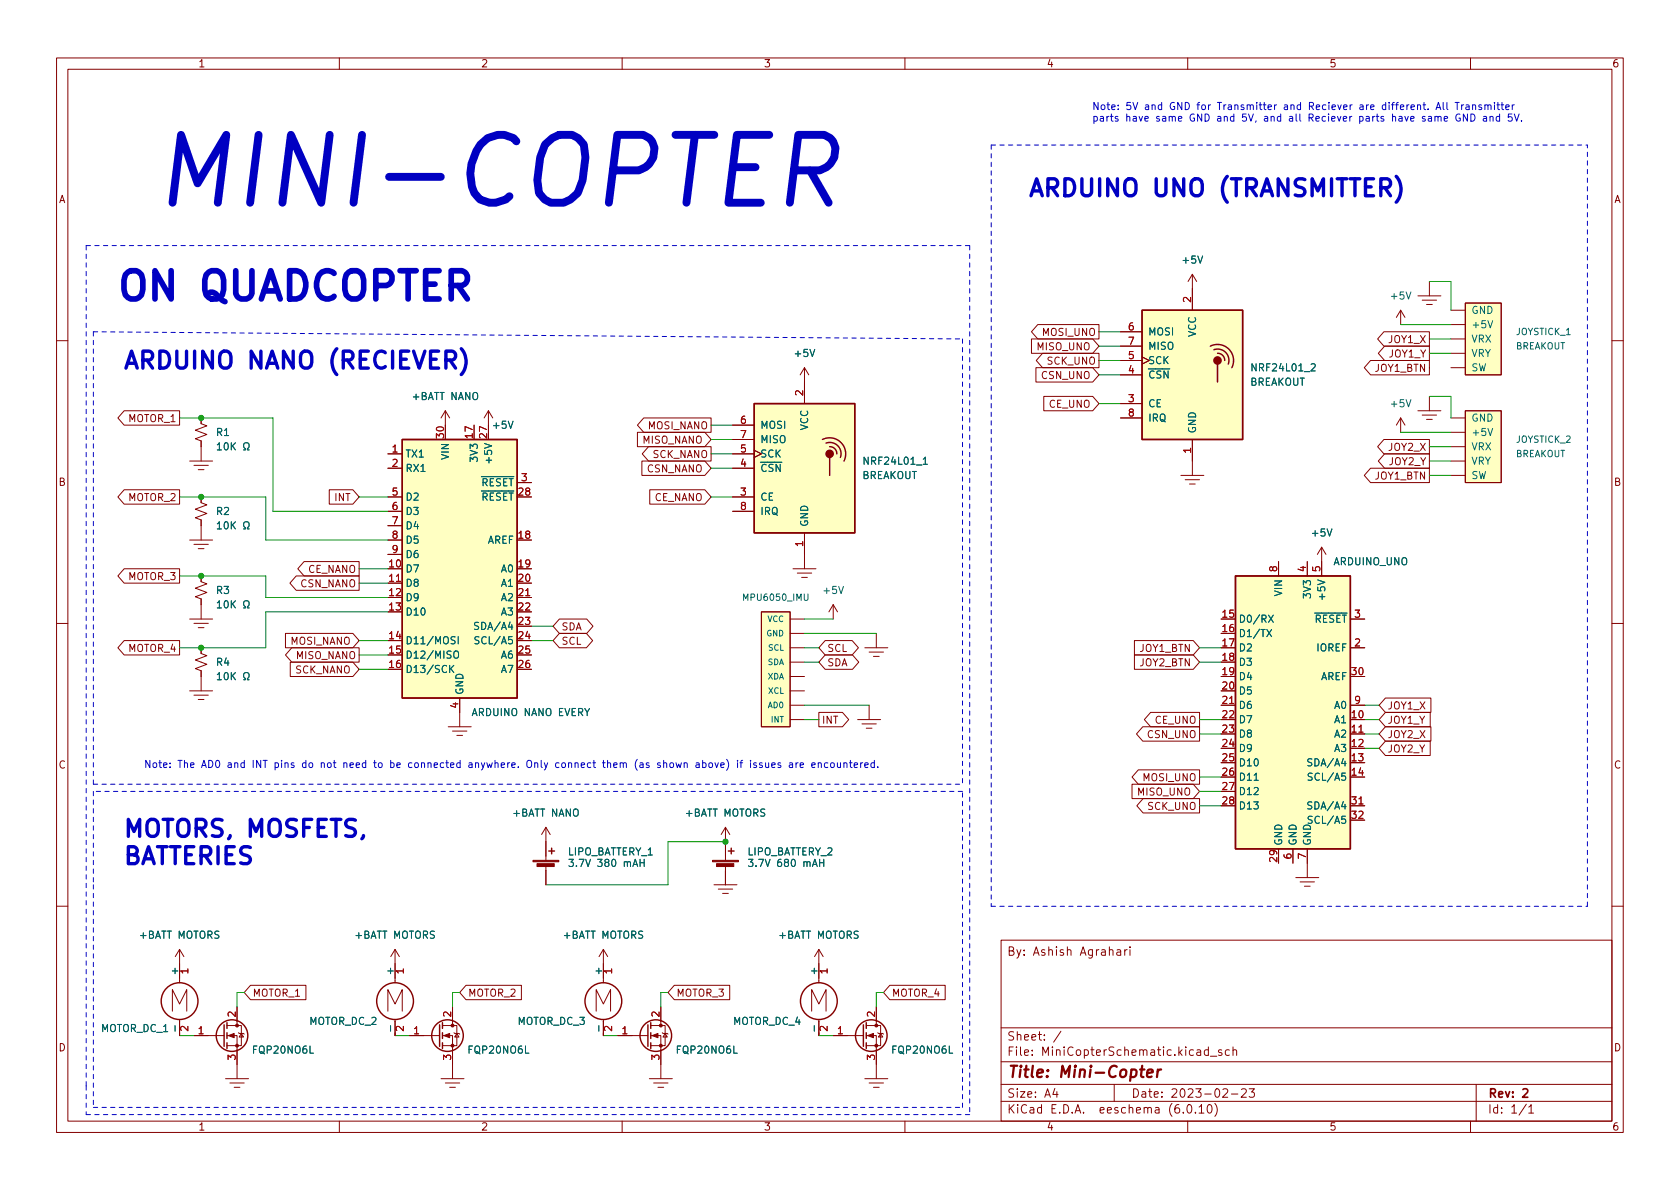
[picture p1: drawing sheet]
<svg xmlns="http://www.w3.org/2000/svg" width="297mm" height="210mm" viewBox="0 0 297 210" stroke-linecap="round" stroke-linejoin="round" font-family="sans-serif">
<g fill="none" stroke="#840000" stroke-width=".18">
<path d="M10 10.2h277v190.1h-277zM12 12.2h273v186.1h-273zM60 10.2v2M110 10.2v2M160 10.2v2M210 10.2v2M260 10.2v2M182.4 59.9h10.8l1.1 1.3-1.1 1.3h-10.8zM183.5 57.4h10.8v2.5h-10.8l-1.1-1.2zM198.1 58.7h3.8M210.8 48.5v6.4M210.8 48.5l-.7 1.3"/>
<path d="M210.8 48.5l.8 1.3M244.7 58.7h8v2.5h-8l-1.1-1.3zM247.6 54.9l-.7 1.2M247.6 54.9v2.5M247.6 54.9l.8 1.2M250.7 52.3h4.1M251.5 53.1h2.5M252.2 53.8h1M252.7 49.8v2.5M256.5 57.4h2.6M256.5 54.9h2.6M256.5 59.9h2.6"/>
<path d="M259.1 53.6h6.3v12.7h-6.3zM280.7 52.3h.1M281.9 51h.1M10 60.2h2M22 72.6h9.7v2.6h-9.7l-1.2-1.3zM35.6 73.9v1l1 .4-2.1 .8 2.1 .7-2.1 .8 1.1 .4v3.5M78.7 72.6l-.7 1.3M78.7 72.6v2.6M78.7 72.6l.8 1.3M86.4 72.6l-.8 1.3M86.4 72.6v2.6M86.4 72.6l.7 1.3"/>
<path d="M112.7 76.4h11.9l1.1 1.3-1.1 1.3h-11.9zM113.8 73.9h11.9v2.5h-11.9l-1.1-1.2zM114.7 79h11v2.5h-11l-1.1-1.2zM129.5 75.2h3.8M129.5 77.7h3.8M133.3 79.6l1.3 .7-1.3 .6M142.2 65v6.4M142.2 65l-.7 1.3M142.2 65l.8 1.3M183.2 65h10l1.1 1.3-1.1 1.3h-10zM184.3 62.5h10v2.5h-10l-1.1-1.3zM184.6 70.1h8.6l1.1 1.3-1.1 1.2h-8.6z"/>
<path d="M198.1 71.4h3.8M198.1 66.3h3.8M198.1 63.7h3.8M198.1 61.2h3.8M198.1 73.9h3.8M201.9 63.1l1.3 .6-1.3 .7M210.8 77.7v6.4M242.3 63.7h10.4v2.6h-10.4l-1.1-1.3zM244.7 77.7h8v2.6h-8l-1.1-1.3zM244.8 61.2h7.9v2.5h-7.9l-1.1-1.2zM247.6 73.9v2.5M247.6 73.9l-.7 1.3"/>
<path d="M247.6 73.9l.8 1.3M250.7 72.6h4.1M251.5 73.4h2.5M252.2 74.2h1M252.7 70.1v2.5M256.5 73.9h2.6M256.5 65h2.6M256.5 62.5h2.6M256.5 76.4h2.6M256.5 79h2.6M259.1 72.6h6.3v12.7h-6.3zM280.7 71.4h.1"/>
<path d="M281.9 70.1h.1M285 60.2h2M22 86.6h9.7v2.5h-9.7l-1.2-1.2zM33.5 95.5h4.1M33.5 81.5h4.1M34.3 96.3h2.5M34.3 82.3h2.5M35.1 97h1M35.1 83.1h1M35.6 87.9v1l1 .4-2.1 .7 2.1 .8-2.1 .8 1.1 .3v3.6M53.8 99.3h9.7v2.5h-9.7l-1.1-1.2zM58.2 86.6h4.2l1.1 1.3-1.1 1.2h-4.2z"/>
<path d="M68.6 95.5h2.5M68.6 87.9h2.5M68.6 82.8h2.5M68.6 80.3h2.5M68.6 90.4h2.5M68.6 93h2.5M68.6 98h2.5M91.4 85.3h2.6M113.5 81.5h11.1l1.1 1.3-1.1 1.3h-11.1zM114.9 86.6h9.7l1.1 1.3-1.1 1.2h-9.7zM129.5 87.9h3.8M129.5 82.8h3.8"/>
<path d="M129.5 80.3h3.8M129.5 90.4h3.8M142.2 94.2v6.4M208.8 84.1h4.1M209.5 84.8h2.6M210.3 85.6h1M226.1 99.3v2.5M231.1 99.3v2.5M233.7 96.8v5M233.7 96.8l-.8 1.2M233.7 96.8l.7 1.2M242.3 82.8h10.4v2.5h-10.4l-1.1-1.2z"/>
<path d="M244.8 80.3h7.9v2.5h-7.9l-1.1-1.3zM256.5 81.5h2.6M256.5 84.1h2.6M10 110.2h2M22 113.3h9.7v2.5h-9.7l-1.2-1.3zM22 100.6h9.7v2.5h-9.7l-1.2-1.3zM33.5 109.5h4.1M34.3 110.2h2.5M35.1 111h1M35.6 114.5v1.1l1 .3-2.1 .8 2.1 .8-2.1 .7 1.1 .4v3.6M35.6 101.8v1.1l1 .3-2.1 .8 2.1 .8-2.1 .7 1.1 .4v3.6M50.5 112h11.9l1.1 1.3-1.1 1.2h-11.9z"/>
<path d="M51.3 117.1h11.1l1.1 1.3-1.1 1.2h-11.1zM51.6 114.5h11.9v2.6h-11.9l-1.1-1.3zM52.4 101.8h11.1v2.6h-11.1l-1.1-1.3zM68.6 103.1h2.5M91.4 105.7h2.6M98.9 109.5h4.8l1.2 1.2-1.2 1.3h-4.8l-1.1-1.3zM98.9 112h4.8l1.1 1.3-1.1 1.2h-4.8l-1.1-1.2zM134.6 108.2h5.1v20.3h-5.1zM139.7 114.5h2.5M139.7 117.1h2.5M139.7 119.6h2.5M139.7 112h2.5"/>
<path d="M139.7 109.5h2.5M140.2 100.6h4.1M141 101.3h2.5M141.7 102.1h1M145.9 115.8h4.8l1.1 1.3-1.1 1.3h-4.8l-1.1-1.3zM145.9 113.3h4.8l1.1 1.2-1.1 1.3h-4.8l-1.1-1.3zM147.3 106.9l-.7 1.3M147.3 106.9v2.6M147.3 106.9l.8 1.3M152.9 114.5h4.1M153.7 115.3h2.5M154.4 116.1h1"/>
<path d="M154.9 112v2.5M200.6 115.8h10.4l1.1 1.3-1.1 1.3h-10.4zM200.6 113.3h10.4l1.1 1.2-1.1 1.3h-10.4zM238.8 114.5h2.5M238.8 109.5h2.5M285 110.2h2M33.5 122.2h4.1M34.3 122.9h2.5M35.1 123.7h1M79.2 128.5h4.1M80 129.3h2.5M80.8 130h1"/>
<path d="M81.3 123.4v5.1M139.7 127.2h2.5M139.7 124.7h2.5M139.7 122.2h2.5M144.8 126h4.2l1.1 1.2-1.1 1.3h-4.2zM151.6 127.2h4.1M152.4 128h2.5M153.2 128.8h1M153.7 124.7v2.5M200.2 138.7h10.8l1.1 1.2-1.1 1.3h-10.8zM201.3 136.1h10.8v2.6h-10.8l-1.1-1.3zM202.1 128.5h10v2.6h-10l-1.2-1.3z"/>
<path d="M203.4 126h8.7v2.5h-8.7l-1.1-1.3zM215.9 124.7h2.5M238.8 124.7h2.5M238.8 129.8h2.5M245 123.4h8v2.6h-8l-1.2-1.3zM245 128.5h8v2.6h-8l-1.2-1.3zM245 126h7.9v2.5h-7.9l-1.2-1.3zM245 131.1h7.9v2.5h-7.9l-1.2-1.3zM96.5 146.3l-.7 1.3M96.5 146.3v5.8M96.5 153.2v3.3M96.5 146.3l.8 1.3"/>
<path d="M126.2 156.5h4.1M127 157.2h2.5M127.8 158h1M128.3 146.3v5.8M128.3 153.2v3.3M128.3 146.3l-.8 1.3M128.3 146.3l.7 1.3M202.1 141.2h10v2.6h-10l-1.1-1.3zM228.6 150.1v2.5M229.1 155.2h4.1M229.9 156h2.5M230.6 156.7h1"/>
<path d="M231.1 150.1v5.1M238.8 142.5h2.5M10 160.2h2M30.5 178.8v-3.8l1.2 2.5 1.3-2.5v3.8M31.7 167.9v5.9M31.7 167.9l-.7 1.3M31.7 167.9l.8 1.3M41.9 178v3.4M44.3 174.2h9.8v2.6h-9.8l-1.1-1.3zM68.6 178.8v-3.8l1.2 2.5 1.3-2.5v3.8M69.8 167.9l-.7 1.3M69.8 167.9v5.9"/>
<path d="M69.8 167.9l.8 1.3M80 178v3.4M82.4 174.2h9.8v2.6h-9.8l-1.1-1.3zM105.4 178.8v-3.8l1.3 2.5 1.2-2.5v3.8M106.7 167.9l-.8 1.3M106.7 167.9v5.9M106.7 167.9l.7 1.3M116.8 178v3.4M119.2 174.2h9.8v2.6h-9.8l-1.1-1.3zM143.5 178.8v-3.8l1.3 2.5 1.2-2.5v3.8M144.8 167.9l-.8 1.3M144.8 167.9v5.9"/>
<path d="M144.8 167.9l.7 1.3M154.9 178v3.4M157.3 174.2h9.8v2.6h-9.8l-1.1-1.3zM177 166.3h108v32h-108zM197.5 168h.6v.9M198.1 168.3l-.5 .1a.29 .29 0 0 0-.2 .2 .29 .29 0 0 0 .2 .3h.5M198.9 167.9v1M199.3 167.9l-.3 .1-.1 .2M199.8 167.4v.2M199.8 167.9v1M285 160.2h2M31.7 180.3v2.8"/>
<path d="M34.3 183.1h5.3M39.9 190.7h4M40.1 183.1h1.8v7.6M40.1 181.4h2.6v3.5h-2.6M40.6 191.5h2.6M41.4 192.3h1M42.2 182.6l.1 .1h.8l.1 .2M42.7 182.7l.4 .7h-.8zM60 198.3v2M69.8 180.3v2.8M72.4 183.1h5.3M78 190.7h4"/>
<path d="M78.2 183.1h1.8v7.6M78.2 181.4h2.6v3.5h-2.6M78.7 191.5h2.6M79.5 192.3h1M80.3 182.6l.1 .1h.8l.1 .2M80.8 182.7l.4 .7h-.8zM106.7 180.3v2.8M109.2 183.1h5.4M110 198.3v2M114.8 190.7h4.1M115.1 183.1h1.7v7.6M115.1 181.4h2.5v3.5h-2.5"/>
<path d="M115.6 191.5h2.5M116.3 192.3h1M117.1 182.6l.1 .1h.8l.1 .2M117.6 182.7l.4 .7h-.8zM144.8 180.3v2.8M147.3 183.1h5.4M152.9 190.7h4.1M153.2 183.1h1.7v7.6M153.2 181.4h2.5v3.5h-2.5M153.7 191.5h2.5M154.4 192.3h1M155.2 182.6l.1 .1h.8l.1 .2"/>
<path d="M155.7 182.7l.4 .7h-.8zM160 198.3v2M177 194.8h108M177 191.8h108M177 187.8h108M177 181.8h108M186.5 192.5l-.4 1h1M186.9 193v1M187.6 182.4l-1.3 1.9M197 191.8v3M210 198.3v2M210.1 195.4l.1-.1a.81 .81 0 0 1 .6 .7 .81 .81 0 0 1-.3 .8h-.1a.81 .81 0 0 1-.6-.6 .81 .81 0 0 1 .3-.8z"/>
<path d="M211.4 196.7v.1M212 195.8l.4-.5v1.5M212 196.8h.9M213.6 195.4l.2-.1a.81 .81 0 0 1 .6 .7 .81 .81 0 0 1-.3 .8h-.2a.81 .81 0 0 1-.5-.6 .81 .81 0 0 1 .2-.8zM213.6 185.7l-.4-.1-.3 .3v.4l.2 .3h.5M213.6 185.1v1.5M214 186.8h1.1M214.8 195.1a1.72 1.72 0 0 1 0 2.3M216 185.7l-.4-.1-.2 .2 .1 .3 .5 .1v.4h-.6M216.2 192.7l.6-.2 .2 .2 .1 .3-1 1h1M217.4 185.7l-.5-.1-.3 .3v.4l.2 .3h.6M217.7 193.5h1.2"/>
<path d="M218 185.8l.2-.2 .4 .1v.9M218 185.1v1.5M219.5 192.7l.6-.2 .2 .2 .1 .3-1 1h1M220.9 192.5h.9l-.5 .6 .4 .1v.7l-.2 .1h-.4l-.2-.1M260 198.3v2M261 191.8v6.5M269.9 195.3l-1.3 1.9M270.3 195.8l.4-.5v1.5M270.3 196.8h.9"/>
</g>
<path d="M269.3 192.7l.5-.2 .3 .2v.3l-.9 1h.9" fill="none" stroke="#840000" stroke-width=".3"/>
<path d="M201.6 189.1h.7M202 188.5l-.3 1.7 .1 .2 .4 .1M202.8 189.8l1-.2v-.4l-.2-.1-.6 .1-.2 1 .2 .3 .6-.1M204.7 189.1l-.1 1.4M205.3 189.1l-.4 .1-.2 .3" fill="none" stroke="#840000" stroke-width=".4"/>
<g fill="none" stroke="#006464" stroke-width=".18">
<path d="M263.1 56.7l.4 1.3 .4-1.3M38.4 78.7l.4-.4v1.3M38.4 79.6h.7M39.8 78.4l.1-.1a.68 .68 0 0 1 .5 .6 .68 .68 0 0 1-.5 .7l-.1-.2-.2-.3zM40.9 78.3v1.3M41.1 78.8l.5 .8M41.6 78.3l-.7 .7M43.1 79.6h.3v-.3a.54 .54 0 0 1-.3-.7 .54 .54 0 0 1 .8-.2 .58 .58 0 0 1-.2 .9v.3h.3M263.1 75.8l.4 1.2 .4-1.2M38.4 92.6l.4-.3v1.2M38.4 93.5h.7M39.8 92.4l.1-.1a.68 .68 0 0 1 .5 .6 .68 .68 0 0 1-.5 .6l-.1-.1-.2-.4z"/>
<path d="M40.9 92.3v1.2M41.1 92.8l.5 .7M41.6 92.3l-.7 .7M43.1 93.5h.3v-.2a.54 .54 0 0 1-.3-.7 .54 .54 0 0 1 .8-.3 .58 .58 0 0 1-.2 1v.2h.3M163.2 82.1h.8M38.4 119.3l.4-.4v1.3M38.4 106.6l.4-.4v1.3M38.4 107.5h.7M39.8 119.1l.1-.2a.68 .68 0 0 1 .5 .7 .68 .68 0 0 1-.5 .6l-.1-.1-.2-.4zM39.8 106.4l.1-.2a.68 .68 0 0 1 .5 .7 .68 .68 0 0 1-.5 .6l-.1-.1-.2-.4zM40.9 106.2v1.3M40.9 118.9v1.3"/>
<path d="M41.1 119.5l.5 .7M41.1 106.8l.5 .7M41.6 118.9l-.7 .8M41.6 106.2l-.7 .8M43.1 107.5h.3v-.2a.54 .54 0 0 1-.3-.8 .54 .54 0 0 1 .8-.2 .58 .58 0 0 1-.2 1v.2h.3M79.7 118.2l.5 .7M80.2 117.7l-.7 .7M80.4 115.2l.1-.1a.43 .43 0 0 1 .6 .4v.5a.42 .42 0 0 1-.4 .4 .42 .42 0 0 1-.5-.4v-.5zM80.5 112.6h-.5l-.2 .1v.4l.6 .2 .1 .3-.3 .3-.5-.1M81 112.6v1.3M84.6 110.1l-.5-.1-.1 .2v.3l.5 .3 .1 .3-.2 .2h-.5M84.7 112.6h-.5l-.2 .1v.4l.6 .2 .1 .3-.3 .3-.4-.1"/>
<path d="M224 111.3l.8 1.3M224.3 108.8l.8 1.2M224.8 111.3l-.8 1.3M225.1 108.8l-.8 1.2M38.4 120.2h.7M43.1 120.2h.3v-.2a.54 .54 0 0 1-.3-.8 .54 .54 0 0 1 .8-.2 .58 .58 0 0 1-.2 1v.2h.3M221.7 138h.8M231.9 134.2h-.4l-.2 .1v.4l.5 .2 .1 .3-.2 .2h-.5M232 136.8l-.5-.1-.2 .1v.4l.6 .2 .1 .3-.2 .3-.5-.1M100.6 152h.8l-.4 .4 .3 .2v.5l-.2 .1-.5-.1M113.2 152.6h.7M113.9 152v1.2"/>
<path d="M132.3 152h.8l-.4 .4 .4 .2v.5l-.2 .1-.6-.1M144.9 152.6h.7M145.6 152v1.2M231.9 141.9l-.4-.1-.2 .1v.4l.5 .2 .1 .3-.2 .3-.5-.1M232 144.4l-.5-.1-.2 .2v.3l.6 .3 .1 .3-.2 .2-.5-.1"/>
</g>
<g fill="#ffffc2" stroke="#ffffc2" stroke-width=".18">
<path d="M134.6 108.2h5.1v20.3h-5.1z"/>
<path d="M133.3 71.4h17.8v22.8h-17.8z"/>
<path d="M71.1 77.7h20.3v45.7h-20.3z"/>
<path d="M201.9 54.9h17.8v22.8h-17.8z"/>
<path d="M218.4 101.8h20.4v48.3h-20.4z"/>
<path d="M259.1 53.6h6.3v12.7h-6.3z"/>
<path d="M259.1 72.6h6.3v12.7h-6.3z"/>
</g>
<g fill="none" stroke="#840000" stroke-width=".25">
<path d="M201.9 54.9h17.8v22.8h-17.8zM71.1 77.7h20.3v45.7h-20.3zM133.3 71.4h17.8v22.8h-17.8zM145.4 77.7a2.84 2.84 0 0 1 3.3 .6 2.84 2.84 0 0 1 .5 3.2M146.1 78.4a1.99 1.99 0 0 1 2 .4 1.99 1.99 0 0 1 .5 2.1M146.7 79a1.23 1.23 0 0 1 1.3 1.3M214 61.2a2.84 2.84 0 0 1 3.3 .5 2.84 2.84 0 0 1 .5 3.3M214.6 61.8a1.99 1.99 0 0 1 2.1 .5 1.99 1.99 0 0 1 .5 2.1M215.3 62.5a1.23 1.23 0 0 1 1.2 1.2M215.3 64.4v3.2M146.7 80.9v3.2M218.4 101.8h20.4v48.3h-20.4z"/>
<path d="M97 150.5h1M97.5 150v1M128.8 150.5h1M129.3 150v1M39.6 181.2v3.8M40.1 180.8v1.1M40.1 182.6v1M40.1 184.4v1M77.7 181.2v3.8M78.2 180.8v1.1M78.2 182.6v1M78.2 184.4v1"/>
<path d="M114.6 181.2v3.8M115.1 180.8v1.1M115.1 182.6v1M115.1 184.4v1M152.7 181.2v3.8M153.2 180.8v1.1M153.2 182.6v1M153.2 184.4v1"/>
<circle cx="31.7" cy="177" r="3.3"/>
<circle cx="69.8" cy="177" r="3.3"/>
<circle cx="106.7" cy="177" r="3.3"/>
<circle cx="144.8" cy="177" r="3.3"/>
<circle cx="41" cy="183.1" r="2.79"/>
<circle cx="79.1" cy="183.1" r="2.79"/>
<circle cx="116" cy="183.1" r="2.79"/>
<circle cx="154.1" cy="183.1" r="2.79"/>
</g>
<g fill="#840000" stroke="#840000" stroke-width=".18">
<path d="M40.4 183.1l1-.4v.8z"/>
<path d="M126 152.1h4.6v.3h-4.6z"/>
<path d="M126.7 152.7h3v.5h-3z"/>
<path d="M153.4 183.1l1-.4v.8z"/>
<path d="M78.5 183.1l1-.4v.8z"/>
<path d="M94.2 152.1h4.6v.3h-4.6z"/>
<path d="M94.9 152.7h3.1v.5h-3.1z"/>
<path d="M115.3 183.1l1-.4v.8z"/>
<circle cx="41.9" cy="184.9" r=".25"/>
<circle cx="41.9" cy="181.4" r=".25"/>
<circle cx="154.9" cy="184.9" r=".25"/>
<circle cx="154.9" cy="181.4" r=".25"/>
<circle cx="80" cy="184.9" r=".25"/>
<circle cx="80" cy="181.4" r=".25"/>
<circle cx="116.8" cy="184.9" r=".25"/>
<circle cx="116.8" cy="181.4" r=".25"/>
</g>
<g fill="#840000" stroke="#840000" stroke-width=".25">
<circle cx="146.7" cy="80.3" r=".63"/>
<circle cx="215.3" cy="63.7" r=".63"/>
</g>
<path d="M246.9 31.2a3.4 3.4 0 0 1 0 4.6M81.6 61.7a3.4 3.4 0 0 1 0 4.5" fill="none" stroke="#0000c2" stroke-width=".6"/>
<path d="M140.4 30.1h4.5a3.5 3.5 0 0 0 1.9-5.7l-1.1-.6h-4.5l-1.5 12M143.2 30.1l3.3 5.7" fill="none" stroke="#0000c2" stroke-width="1.4"/>
<g fill="none" stroke="#0000c2" stroke-width=".18">
<path d="M253.9 19.4l.4-1.3 .4 1.3M254 19h.6M255.2 18.1v1.1l.1 .2M255.8 18.1v1.1l.2 .2M257.3 18.1h.7M257.6 18.1v1.3M258.4 18.5v.9M258.8 18.5l-.4 .3M259.2 18.6h.5l.1 .8M259.8 18.8l-.5 .1-.1 .2 .1 .3 .5-.1M260.4 18.7l.1-.2 .4 .1v.8M260.4 18.5v.9"/>
<path d="M261.9 18.6l-.3-.1-.1 .2v.2l.4 .1v.3h-.4M262.5 18.7l.2-.2 .3 .1 .1 .8M262.5 18.5v.9M263.1 18.7l.2-.2 .3 .1v.8M264.2 18.1v.1M264.2 18.5v.9M264.7 18.5h.4M264.8 18.1v1.1l.3 .2M265.4 18.5h.5M265.6 18.1v1.1l.3 .2M266.2 19l.6-.2v-.2l-.4-.1-.2 .2 .1 .6h.5M267.4 18.5v.9"/>
<path d="M267.7 18.5l-.3 .3M255.3 21l.7-.1-.1-.3h-.4l-.2 .2 .1 .6h.5M258.1 20.2a.59 .59 0 0 0-.7 .6 .59 .59 0 0 0 .7 .6l.1-.5h-.3M259.5 20.2v1.2l-.8-1.2v1.2M260.1 20.2a.64 .64 0 0 1 .7 .6 .64 .64 0 0 1-.7 .6zM262.3 20.6h.5v.8M262.8 20.9h-.4l-.2 .2 .2 .3h.4M263.4 20.7l.2-.1h.3l.1 .8M263.4 20.6v.8M265.1 20.6h-.3l-.3 .2 .2 .6h.4M265.1 20.2v1.2M267.3 20.2h-.6v.6l.1-.2 .5 .1 .1 .2-.1 .4-.2 .1-.4-.1"/>
<path d="M267.7 20.2l.5 1.2 .4-1.2M269 21.3v.1M130.4 134.5v.1M130.4 134.9v.8M130.8 134.9h.5M131.3 134.5l-.3 .1v1.1M132.7 134.5v.1M132.7 134.9v.8M133.7 134.9h-.3l-.2 .2 .1 .1 .4 .2v.3h-.5M134.8 134.9h-.3l-.2 .2v.1l.5 .2v.3h-.5M135.4 134.9v.8h.3l.2-.1M135.9 134.9v.8"/>
<path d="M136.5 135.3l.6-.1-.1-.3h-.4l-.1 .2v.6h.5M138 134.9h-.3l-.2 .2 .1 .1 .4 .2v.3h-.5M139.6 134.9h.5v.8M140.1 135.2h-.4l-.2 .2 .2 .3h.4M140.7 134.9v.8M141.1 134.9l-.4 .2M141.5 135.3l.6-.1-.1-.3h-.3l-.2 .2v.6h.5M143.5 135.3l.6-.1v-.3h-.4l-.2 .2 .1 .6h.5M144.7 135l.2-.1h.3v.8M144.7 134.9v.8M146.4 134.9h-.4l-.2 .2 .1 .6h.5M147 134.9h.3l.2 .2v.4l-.2 .2h-.3l-.1-.2z"/>
<path d="M148.1 134.9v.8h.3l.2-.1M148.6 134.9v.8M149.2 135l.2-.1h.3l.1 .8M149.2 134.9v.8M150.2 134.9h.5M150.4 134.5v1l.3 .2M151 135.3l.6-.1v-.3h-.4l-.2 .2 .1 .6h.5M152.2 134.9v.8M152.5 134.9l-.3 .2M152.9 135.3l.6-.1-.1-.3h-.3l-.2 .2 .1 .6h.4M154.6 134.9h-.4l-.2 .2 .1 .6h.5M154.6 134.5v1.2"/>
<path d="M155.2 135.6v.1"/>
</g>
<g fill="none" stroke="#0000c2" stroke-width=".18" stroke-dasharray=".8 .8">
<path d="M175.3 25.6v134.7M175.3 25.6h105.4M15.2 43.4h156.2M16.5 58.7l153.7 1.2M16.5 58.7v80M170.2 59.9v78.8M171.4 43.4v153.7M16.5 138.7h153.7M16.5 139.9v16.6M170.2 139.9h-153.7M16.5 156.5v39.3M175.3 160.3h105.4"/>
<path d="M280.7 160.3v-134.7M15.2 197.1h156.2M15.2 192v5.1M15.2 192v-148.6M16.5 195.8h153.7M170.2 195.8v-55.9"/>
</g>
<g fill="none" stroke="#009600" stroke-width=".18">
<path d="M194.3 58.7h3.8M247.6 57.4h8.9M252.7 59.9h3.8M252.7 49.8h3.8v5.1M31.7 73.9h16.6v16.5h20.3M125.7 77.7h3.8M125.7 75.2h3.8M194.3 63.7h3.8M194.3 61.2h3.8M194.3 66.3h3.8M194.3 71.4h3.8M247.6 76.4h8.9"/>
<path d="M252.7 70.1h3.8v3.8M252.7 62.5h3.8M252.7 79h3.8M31.7 87.9h15.3v7.6h21.6M63.5 87.9h5.1M125.7 87.9h3.8M125.7 80.3h3.8M125.7 82.8h3.8M252.7 84.1h3.8M252.7 81.5h3.8M31.7 101.8h15.3v3.9h21.6M63.5 103.1h5.1"/>
<path d="M63.5 100.6h5.1M63.5 115.8h5.1M63.5 113.3h5.1M63.5 118.4h5.1M68.6 108.2h-21.6v6.3h-15.3M94 110.7h3.8M94 113.3h3.8M142.2 114.5h2.6M142.2 112h12.7M142.2 109.5h5.1M142.2 117.1h2.6M212.1 114.5h3.8"/>
<path d="M212.1 117.1h3.8M142.2 124.7h11.5M142.2 127.2h2.6M212.1 137.4h3.8M212.1 139.9h3.8M212.1 127.2h3.8M212.1 129.8h3.8M241.3 132.3h2.5M241.3 124.7h2.5M241.3 127.2h2.5M241.3 129.8h2.5M128.3 153.9v2.6"/>
<path d="M128.3 148.8h-10.2v7.7h-21.6M212.1 142.5h3.8M43.2 175.5h-1.3v2.5M81.3 175.5h-1.3v2.5M118.1 175.5h-1.3v2.5M156.2 175.5h-1.3v2.5M31.7 183.1h2.6M69.8 183.1h2.6M106.7 183.1h2.5M144.8 183.1h2.5"/>
</g>
<g fill="#009600" stroke="#009600" stroke-width=".18">
<circle cx="128.3" cy="148.8" r=".46"/>
<circle cx="35.6" cy="87.9" r=".46"/>
<circle cx="35.6" cy="73.9" r=".46"/>
<circle cx="35.6" cy="101.8" r=".46"/>
<circle cx="35.6" cy="114.5" r=".46"/>
</g>
<text font-size="16.7" fill="#0000c2" x="26.7" y="36.4">MINI-COPTER</text>
<text font-size="7" fill="#0000c2" x="20.3" y="53.1">ON QUADCOPTER</text>
<g font-size="4.2" fill="#0000c2">
<text x="181.6" y="34.8">ARDUINO UNO (TRANSMITTER)</text>
<text x="21.6" y="65.2">ARDUINO NANO (RECIEVER)</text>
<text x="21.6" y="148">MOTORS, MOSFETS,</text>
<text x="21.6" y="152.9">BATTERIES</text>
</g>
<text font-size="2.8" fill="#840000" x="178" y="190.6">Title: Mini-Copter</text>
<g font-size="2.1" fill="#840000">
<text x="178" y="169">By: Ashish Agrahari</text>
<text x="178" y="184">Sheet: /</text>
<text x="178" y="186.7">File: MiniCopterSchematic.kicad_sch</text>
<text x="178" y="196.9">KiCad E.D.A. eeschema (6.0.10)</text>
<text x="178" y="194.1">Size: A4</text>
<text x="200" y="194.1">Date: 2023-02-23</text>
<text x="263" y="194.1">Rev: 2</text>
<text x="263" y="196.9">Id: 1/1</text>
</g>
<g font-size="1.8" fill="#840000">
<text x="35" y="11.9">1</text>
<text x="85" y="11.9">2</text>
<text x="135" y="11.9">3</text>
<text x="185" y="11.9">4</text>
<text x="235" y="11.9">5</text>
<text x="285" y="11.9">6</text>
<text x="10.3" y="35.9">A</text>
<text x="285.3" y="35.9">A</text>
<text x="184.4" y="59.4">MOSI_UNO</text>
<text x="183.4" y="61.9">MISO_UNO</text>
<text x="185.2" y="64.5">SCK_UNO</text>
<text x="243.1" y="65.7">JOY1_BTN</text>
<text x="245.6" y="60.7">JOY1_X</text>
<text x="245.6" y="63.2">JOY1_Y</text>
<text x="184.2" y="67">CSN_UNO</text>
<text x="22.7" y="74.6">MOTOR_1</text>
<text x="114.5" y="75.9">MOSI_NANO</text>
<text x="185.5" y="72.1">CE_UNO</text>
<text x="113.6" y="78.4">MISO_NANO</text>
<text x="114.4" y="83.5">CSN_NANO</text>
<text x="115.3" y="81">SCK_NANO</text>
<text x="245.6" y="79.7">JOY2_X</text>
<text x="245.6" y="82.3">JOY2_Y</text>
<text x="10.3" y="85.9">B</text>
<text x="22.7" y="88.6">MOTOR_2</text>
<text x="59.2" y="88.6">INT</text>
<text x="115.7" y="88.6">CE_NANO</text>
<text x="243.1" y="84.8">JOY1_BTN</text>
<text x="285.3" y="85.9">B</text>
<text x="54.4" y="101.3">CE_NANO</text>
<text x="22.7" y="102.6">MOTOR_3</text>
<text x="53.1" y="103.8">CSN_NANO</text>
<text x="99.2" y="111.5">SDA</text>
<text x="22.7" y="115.3">MOTOR_4</text>
<text x="51.4" y="114">MOSI_NANO</text>
<text x="52.1" y="119.1">SCK_NANO</text>
<text x="52.3" y="116.5">MISO_NANO</text>
<text x="99.2" y="114">SCL</text>
<text x="146.2" y="117.8">SDA</text>
<text x="146.2" y="115.3">SCL</text>
<text x="201.5" y="117.8">JOY2_BTN</text>
<text x="201.5" y="115.3">JOY1_BTN</text>
<text x="245.3" y="125.4">JOY1_X</text>
<text x="145.3" y="128">INT</text>
<text x="203" y="130.5">CSN_UNO</text>
<text x="204.2" y="128">CE_UNO</text>
<text x="245.3" y="130.5">JOY2_X</text>
<text x="245.3" y="128">JOY1_Y</text>
<text x="10.3" y="135.9">C</text>
<text x="245.3" y="133.1">JOY2_Y</text>
<text x="285.3" y="135.9">C</text>
<text x="201.2" y="140.7">MISO_UNO</text>
<text x="202.2" y="138.1">MOSI_UNO</text>
<text x="203" y="143.2">SCK_UNO</text>
<text x="44.6" y="176.2">MOTOR_1</text>
<text x="82.7" y="176.2">MOTOR_2</text>
<text x="119.5" y="176.2">MOTOR_3</text>
<text x="157.6" y="176.2">MOTOR_4</text>
<text x="10.3" y="185.9">D</text>
<text x="285.3" y="185.9">D</text>
<text x="35" y="199.9">1</text>
<text x="85" y="199.9">2</text>
<text x="135" y="199.9">3</text>
<text x="185" y="199.9">4</text>
<text x="235" y="199.9">5</text>
<text x="285" y="199.9">6</text>
</g>
<g font-size="1.8" fill="#0000c2">
<text x="193" y="19.4">Note: 5V and GND for Transmitter and Reciever are different. All Transmitter</text>
<text x="193" y="21.5">parts have same GND and 5V, and all Reciever parts have same GND and 5V.</text>
<text x="25.4" y="135.8">Note: The AD0 and INT pins do not need to be connected anywhere. Only connect them (as shown above) if issues are encountered.</text>
</g>
<g font-size="1.8" fill="#006464">
<text x="209.2" y="46.6">+5V</text>
<text x="246.1" y="53">+5V</text>
<text x="202.9" y="59.3">MOSI</text>
<text x="211.5" y="59.6" transform="rotate(-90 211.5 59.6)">VCC</text>
<text x="260.1" y="58">+5V</text>
<text x="260.1" y="55.5">GND</text>
<text x="140.6" y="63.1">+5V</text>
<text x="202.9" y="64.4">SCK</text>
<text x="202.9" y="61.8">MISO</text>
<text x="221.6" y="65.7">NRF24L01_2</text>
<text x="260.1" y="65.7">SW</text>
<text x="260.1" y="60.6">VRX</text>
<text x="260.1" y="63.1">VRY</text>
<text x="73" y="70.7">+BATT NANO</text>
<text x="202.9" y="66.9">~{CSN}</text>
<text x="220.9" y="68.2">BREAKOUT</text>
<text x="38.3" y="77.1">R1</text>
<text x="87.3" y="75.8">+5V</text>
<text x="134.4" y="75.8">MOSI</text>
<text x="142.9" y="76.1" transform="rotate(-90 142.9 76.1)">VCC</text>
<text x="202.9" y="72">CE</text>
<text x="202.9" y="74.5">IRQ</text>
<text x="211.5" y="76.7" transform="rotate(-90 211.5 76.7)">GND</text>
<text x="246.1" y="72">+5V</text>
<text x="260.1" y="77.1">+5V</text>
<text x="260.1" y="74.5">GND</text>
<text x="71.6" y="80.9">TX1</text>
<text x="71.6" y="83.4">RX1</text>
<text x="79.4" y="81.2" transform="rotate(-90 79.4 81.2)">VIN</text>
<text x="84.5" y="81.4" transform="rotate(-90 84.5 81.4)">3V3</text>
<text x="87" y="81.4" transform="rotate(-90 87 81.4)">+5V</text>
<text x="134.4" y="83.4">~{CSN}</text>
<text x="134.4" y="80.9">SCK</text>
<text x="134.4" y="78.4">MISO</text>
<text x="153" y="82.2">NRF24L01_1</text>
<text x="260.1" y="79.6">VRX</text>
<text x="260.1" y="82.2">VRY</text>
<text x="71.6" y="88.5">D2</text>
<text x="83.7" y="88.5">~{RESET}</text>
<text x="83.7" y="86">~{RESET}</text>
<text x="134.4" y="88.5">CE</text>
<text x="152.3" y="84.7">BREAKOUT</text>
<text x="260.1" y="84.7">SW</text>
<text x="38.3" y="91.1">R2</text>
<text x="71.6" y="91.1">D3</text>
<text x="71.6" y="93.6">D4</text>
<text x="134.4" y="91.1">IRQ</text>
<text x="142.9" y="93.2" transform="rotate(-90 142.9 93.2)">GND</text>
<text x="232.1" y="94.9">+5V</text>
<text x="71.6" y="101.2">D7</text>
<text x="71.6" y="96.1">D5</text>
<text x="71.6" y="98.7">D6</text>
<text x="86.1" y="96.1">AREF</text>
<text x="88.7" y="101.2">A0</text>
<text x="235.8" y="99.9">ARDUINO_UNO</text>
<text x="38.3" y="105">R3</text>
<text x="71.6" y="103.8">D8</text>
<text x="71.6" y="106.3">D9</text>
<text x="88.7" y="103.8">A1</text>
<text x="88.7" y="106.3">A2</text>
<text x="145.7" y="105">+5V</text>
<text x="226.7" y="105.3" transform="rotate(-90 226.7 105.3)">VIN</text>
<text x="231.8" y="105.5" transform="rotate(-90 231.8 105.5)">3V3</text>
<text x="234.3" y="105.6" transform="rotate(-90 234.3 105.6)">+5V</text>
<text x="71.6" y="108.8">D10</text>
<text x="71.6" y="113.9">D11/MOSI</text>
<text x="84.4" y="111.4">SDA/A4</text>
<text x="84.6" y="113.9">SCL/A5</text>
<text x="88.7" y="108.8">A3</text>
<text x="218.9" y="110.1">D0/RX</text>
<text x="218.9" y="112.6">D1/TX</text>
<text x="231" y="110.1">~{RESET}</text>
<text x="38.3" y="117.7">R4</text>
<text x="71.6" y="116.5">D12/MISO</text>
<text x="71.6" y="119">D13/SCK</text>
<text x="88.7" y="116.5">A6</text>
<text x="88.7" y="119">A7</text>
<text x="218.9" y="115.2">D2</text>
<text x="218.9" y="117.7">D3</text>
<text x="232.8" y="115.2">IOREF</text>
<text x="81.9" y="122.9" transform="rotate(-90 81.9 122.9)">GND</text>
<text x="218.9" y="120.3">D4</text>
<text x="218.9" y="122.8">D5</text>
<text x="218.9" y="125.3">D6</text>
<text x="233.4" y="120.3">AREF</text>
<text x="236" y="125.3">A0</text>
<text x="83.7" y="126.6">ARDUINO NANO EVERY</text>
<text x="218.9" y="127.9">D7</text>
<text x="218.9" y="130.4">D8</text>
<text x="236" y="127.9">A1</text>
<text x="236" y="130.4">A2</text>
<text x="218.9" y="133">D9</text>
<text x="218.9" y="135.5">D10</text>
<text x="231.8" y="135.5">SDA/A4</text>
<text x="236" y="133">A3</text>
<text x="218.9" y="138">D11</text>
<text x="218.9" y="140.6">D12</text>
<text x="218.9" y="143.1">D13</text>
<text x="231.8" y="143.1">SDA/A4</text>
<text x="232" y="138">SCL/A5</text>
<text x="90.8" y="144.4">+BATT NANO</text>
<text x="121.3" y="144.4">+BATT MOTORS</text>
<text x="226.7" y="149.6" transform="rotate(-90 226.7 149.6)">GND</text>
<text x="229.2" y="149.6" transform="rotate(-90 229.2 149.6)">GND</text>
<text x="231.8" y="149.6" transform="rotate(-90 231.8 149.6)">GND</text>
<text x="232" y="145.7">SCL/A5</text>
<text x="100.3" y="151.3">LIPO_BATTERY_1</text>
<text x="101.5" y="153.3">3.7V 380 mAH</text>
<text x="132" y="151.3">LIPO_BATTERY_2</text>
<text x="133.2" y="153.3">3.7V 680 mAH</text>
<text x="24.7" y="166">+BATT MOTORS</text>
<text x="62.8" y="166">+BATT MOTORS</text>
<text x="99.7" y="166">+BATT MOTORS</text>
<text x="137.8" y="166">+BATT MOTORS</text>
<text x="31.5" y="172.2" transform="rotate(-90 31.5 172.2)">+</text>
<text x="69.6" y="172.2" transform="rotate(-90 69.6 172.2)">+</text>
<text x="106.4" y="172.2" transform="rotate(-90 106.4 172.2)">+</text>
<text x="144.5" y="172.2" transform="rotate(-90 144.5 172.2)">+</text>
<text x="17.8" y="182.5">MOTOR_DC_1</text>
<text x="31.5" y="182.2" transform="rotate(-90 31.5 182.2)">-</text>
<text x="54.7" y="181.2">MOTOR_DC_2</text>
<text x="69.6" y="182.2" transform="rotate(-90 69.6 182.2)">-</text>
<text x="91.5" y="181.2">MOTOR_DC_3</text>
<text x="106.4" y="182.2" transform="rotate(-90 106.4 182.2)">-</text>
<text x="129.6" y="181.2">MOTOR_DC_4</text>
<text x="144.5" y="182.2" transform="rotate(-90 144.5 182.2)">-</text>
<text x="44.9" y="186.3">FQP20NO6L</text>
<text x="83" y="186.3">FQP20NO6L</text>
<text x="119.8" y="186.3">FQP20NO6L</text>
<text x="157.9" y="186.3">FQP20NO6L</text>
</g>
<g font-size="1.8" fill="#a90000">
<text x="210.6" y="53.4" transform="rotate(-90 210.6 53.4)">2</text>
<text x="199.5" y="58.4">6</text>
<text x="199.5" y="63.5">5</text>
<text x="199.5" y="61">7</text>
<text x="142" y="70" transform="rotate(-90 142 70)">2</text>
<text x="199.5" y="71.1">3</text>
<text x="199.5" y="66">4</text>
<text x="78.5" y="77.4" transform="rotate(-90 78.5 77.4)">30</text>
<text x="83.6" y="77.4" transform="rotate(-90 83.6 77.4)">17</text>
<text x="86.1" y="77.4" transform="rotate(-90 86.1 77.4)">27</text>
<text x="131" y="74.9">6</text>
<text x="131" y="77.5">7</text>
<text x="199.5" y="73.7">8</text>
<text x="69.4" y="80">1</text>
<text x="69.4" y="82.5">2</text>
<text x="131" y="82.5">4</text>
<text x="131" y="80">5</text>
<text x="210.6" y="80.1" transform="rotate(-90 210.6 80.1)">1</text>
<text x="69.4" y="87.6">5</text>
<text x="91.7" y="87.6">28</text>
<text x="92.2" y="85.1">3</text>
<text x="131" y="87.6">3</text>
<text x="69.4" y="90.2">6</text>
<text x="69.4" y="92.7">7</text>
<text x="69.4" y="95.2">8</text>
<text x="91.7" y="95.2">18</text>
<text x="131" y="90.2">8</text>
<text x="68.9" y="100.3">10</text>
<text x="69.4" y="97.8">9</text>
<text x="91.7" y="100.3">19</text>
<text x="142" y="96.6" transform="rotate(-90 142 96.6)">1</text>
<text x="225.8" y="101.1" transform="rotate(-90 225.8 101.1)">8</text>
<text x="230.9" y="101.1" transform="rotate(-90 230.9 101.1)">4</text>
<text x="233.4" y="101.1" transform="rotate(-90 233.4 101.1)">5</text>
<text x="68.9" y="102.9">11</text>
<text x="68.9" y="105.4">12</text>
<text x="68.9" y="107.9">13</text>
<text x="91.7" y="102.9">20</text>
<text x="91.7" y="105.4">21</text>
<text x="91.7" y="107.9">22</text>
<text x="68.9" y="113">14</text>
<text x="91.7" y="110.5">23</text>
<text x="91.7" y="113">24</text>
<text x="216.2" y="109.2">15</text>
<text x="216.2" y="111.8">16</text>
<text x="239.5" y="109.2">3</text>
<text x="68.9" y="115.6">15</text>
<text x="68.9" y="118.1">16</text>
<text x="91.7" y="115.6">25</text>
<text x="91.7" y="118.1">26</text>
<text x="216.2" y="114.3">17</text>
<text x="216.2" y="116.8">18</text>
<text x="216.2" y="119.4">19</text>
<text x="239" y="119.4">30</text>
<text x="239.5" y="114.3">2</text>
<text x="81" y="125.2" transform="rotate(-90 81 125.2)">4</text>
<text x="216.2" y="121.9">20</text>
<text x="216.2" y="124.5">21</text>
<text x="239.5" y="124.5">9</text>
<text x="216.2" y="127">22</text>
<text x="216.2" y="129.5">23</text>
<text x="239" y="127">10</text>
<text x="239" y="129.5">11</text>
<text x="216.2" y="132.1">24</text>
<text x="216.2" y="134.6">25</text>
<text x="216.2" y="137.2">26</text>
<text x="239" y="132.1">12</text>
<text x="239" y="134.6">13</text>
<text x="239" y="137.2">14</text>
<text x="216.2" y="139.7">27</text>
<text x="216.2" y="142.2">28</text>
<text x="239" y="142.2">31</text>
<text x="239" y="144.8">32</text>
<text x="225.8" y="152.4" transform="rotate(-90 225.8 152.4)">29</text>
<text x="228.3" y="151.9" transform="rotate(-90 228.3 151.9)">6</text>
<text x="230.9" y="151.9" transform="rotate(-90 230.9 151.9)">7</text>
<text x="33.3" y="172.2" transform="rotate(-90 33.3 172.2)">1</text>
<text x="71.4" y="172.2" transform="rotate(-90 71.4 172.2)">1</text>
<text x="108.2" y="172.2" transform="rotate(-90 108.2 172.2)">1</text>
<text x="146.3" y="172.2" transform="rotate(-90 146.3 172.2)">1</text>
<text x="41.7" y="179.8" transform="rotate(-90 41.7 179.8)">2</text>
<text x="79.8" y="179.8" transform="rotate(-90 79.8 179.8)">2</text>
<text x="116.6" y="179.8" transform="rotate(-90 116.6 179.8)">2</text>
<text x="154.7" y="179.8" transform="rotate(-90 154.7 179.8)">2</text>
<text x="33.3" y="182.4" transform="rotate(-90 33.3 182.4)">2</text>
<text x="35.1" y="182.9">1</text>
<text x="71.4" y="182.4" transform="rotate(-90 71.4 182.4)">2</text>
<text x="73.2" y="182.9">1</text>
<text x="108.2" y="182.4" transform="rotate(-90 108.2 182.4)">2</text>
<text x="110" y="182.9">1</text>
<text x="146.3" y="182.4" transform="rotate(-90 146.3 182.4)">2</text>
<text x="148.1" y="182.9">1</text>
<text x="41.7" y="187.4" transform="rotate(-90 41.7 187.4)">3</text>
<text x="79.8" y="187.4" transform="rotate(-90 79.8 187.4)">3</text>
<text x="116.6" y="187.4" transform="rotate(-90 116.6 187.4)">3</text>
<text x="154.7" y="187.4" transform="rotate(-90 154.7 187.4)">3</text>
</g>
<g font-size="1.6" fill="#006464">
<text x="268.1" y="59.2">JOYSTICK_1</text>
<text x="267.9" y="61.8">BREAKOUT</text>
<text x="267.9" y="80.8">BREAKOUT</text>
<text x="268.1" y="78.3">JOYSTICK_2</text>
<text x="131.7" y="106.2">MPU6050_IMU</text>
</g>
<g font-size="1.4" fill="#006464">
<text x="135.5" y="112.5">GND</text>
<text x="135.7" y="110">VCC</text>
<text x="135.7" y="117.6">SDA</text>
<text x="135.9" y="115.1">SCL</text>
<text x="135.7" y="120.1">XDA</text>
<text x="135.9" y="125.2">AD0</text>
<text x="135.9" y="122.7">XCL</text>
<text x="136.4" y="127.8">INT</text>
</g>
</svg>
